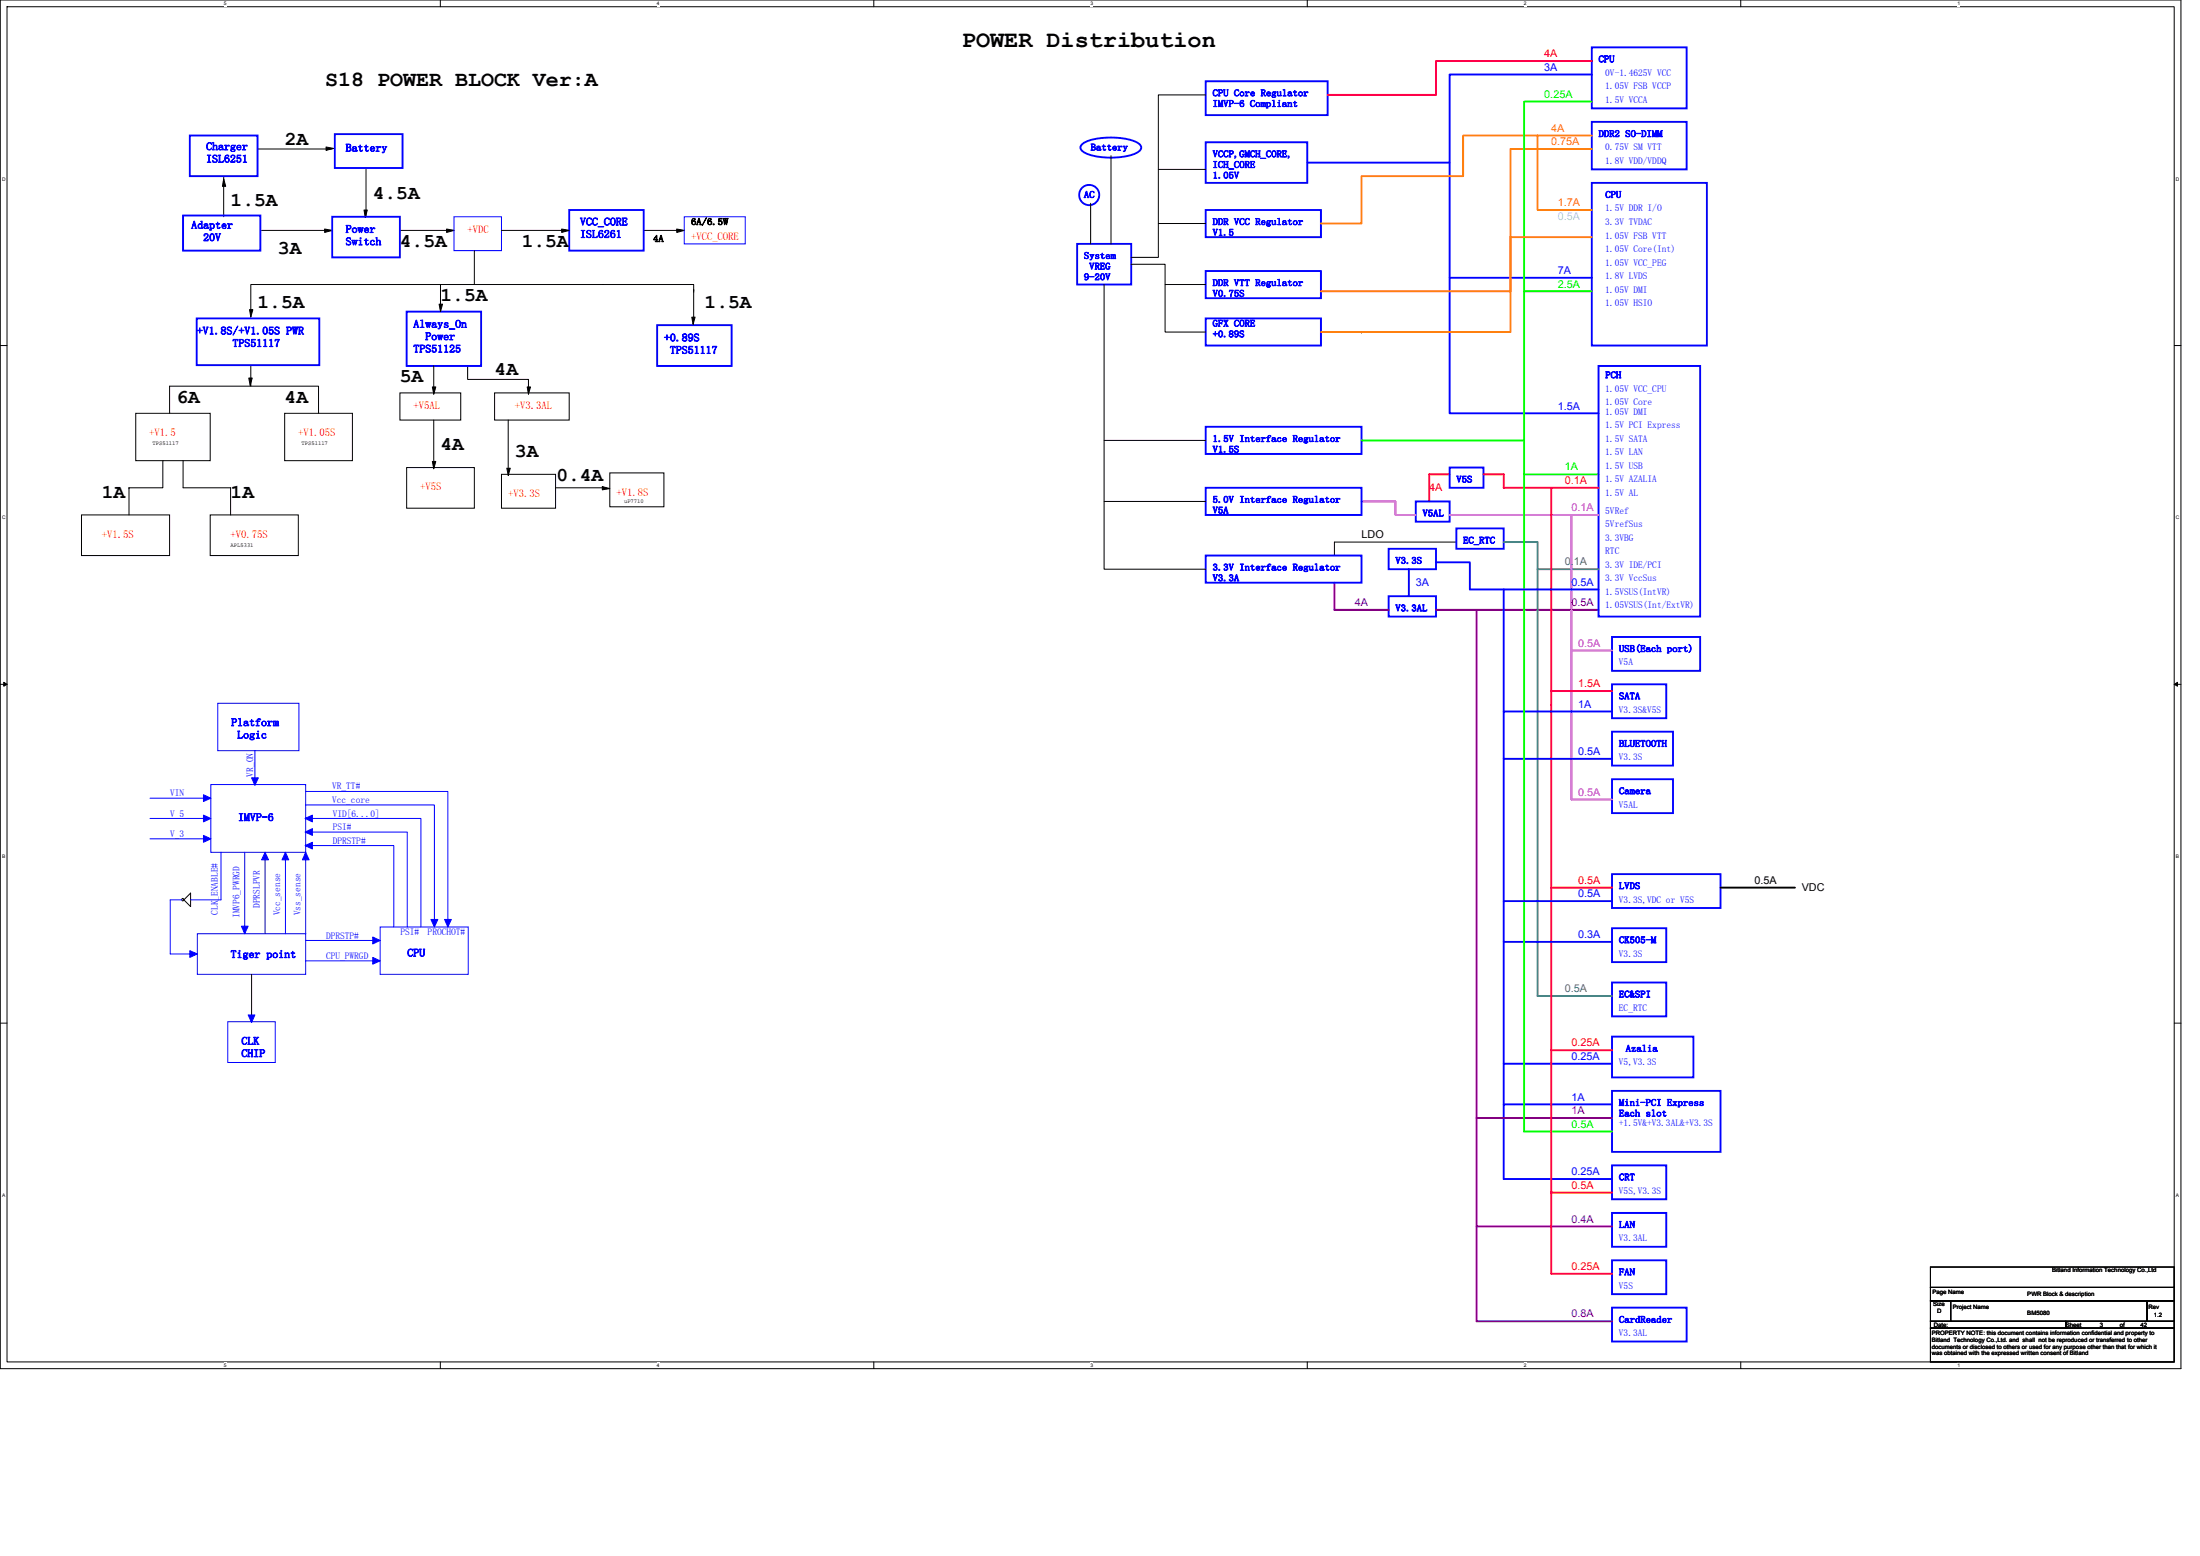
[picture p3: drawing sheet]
<svg xmlns="http://www.w3.org/2000/svg" width="297mm" height="210mm" viewBox="0 0 297 210" stroke-linecap="round" stroke-linejoin="round" font-family="sans-serif">
<path d="M0 0h294.5v184.7h-294.5zM.9 .9h292.7v182.9h-292.7z" fill="none" stroke="#000" stroke-width=".14"/>
<g fill="#fff">
<path d="M30.2 .1h.4v.7h-.4z"/>
<path d="M30.2 183.9h.4v.7h-.4z"/>
</g>
<path d="M59.5 0v.9M59.5 183.8v.9" fill="none" stroke="#000" stroke-width=".14"/>
<g fill="#fff">
<path d="M88.7 .1h.4v.7h-.4z"/>
<path d="M88.7 183.9h.4v.7h-.4z"/>
</g>
<path d="M118 0v.9M118 183.8v.9" fill="none" stroke="#000" stroke-width=".14"/>
<g fill="#fff">
<path d="M147.2 .1h.4v.7h-.4z"/>
<path d="M147.2 183.9h.4v.7h-.4z"/>
</g>
<path d="M176.5 0v.9M176.5 183.8v.9" fill="none" stroke="#000" stroke-width=".14"/>
<g fill="#fff">
<path d="M205.8 .1h.3v.7h-.3z"/>
<path d="M205.8 183.9h.3v.7h-.3z"/>
</g>
<path d="M235 0v.9M235 183.8v.9" fill="none" stroke="#000" stroke-width=".14"/>
<g fill="#fff">
<path d="M264.3 .1h.3v.7h-.3z"/>
<path d="M264.3 183.9h.3v.7h-.3z"/>
<path d="M.3 23.8h.4v.7h-.4z"/>
<path d="M293.8 23.8h.5v.7h-.5z"/>
<path d="M.3 69.5h.4v.7h-.4z"/>
<path d="M293.8 69.5h.5v.7h-.5z"/>
</g>
<path d="M0 46.6h.9M293.6 46.6h.9" fill="none" stroke="#000" stroke-width=".14"/>
<g fill="#fff">
<path d="M.3 115.2h.4v.8h-.4z"/>
<path d="M293.8 115.2h.4v.8h-.4z"/>
</g>
<path d="M0 92.4h.9M293.6 92.4h.9" fill="none" stroke="#000" stroke-width=".14"/>
<path d="M.5 92.1l.4 .3-.4 .2zM293.6 92.4l.4-.3v.5z" fill="#000" stroke="#000" stroke-width=".14"/>
<g fill="#fff">
<path d="M.3 160.9h.4v.8h-.4z"/>
<path d="M293.8 160.9h.4v.8h-.4z"/>
</g>
<g fill="none" stroke="#000" stroke-width=".14">
<path d="M162.8 12.8h-6.4v21.9h-3.7M30.2 23.8v5.5M34.8 20.1h10M35.3 31.1h9.5M49.4 22.9v6.4M54 31.1h7.3M59.5 38.4v2.7M64 33.8v4.6M67.7 31.1h9.2M86.9 31.1h5.5M93.7 39v.4M93.7 39.1v3.7"/>
<path d="M93.7 39.2v-.8h-59.8v3.7M147.3 27.4v5.5M149.1 38.4v38.4h13.7M150 21v11.9M152.7 35.7h4.6v2.7h5.5M156.4 22.9h6.4M156.4 30.2h6.4M157.3 38.4v6.4h5.5M18.3 55.8h10.1v6.4h-10.1zM33.9 49.4v2.7h-11v3.7M33.9 52.1h9.1v3.7M38.4 55.8h9.2v6.4h-9.2z"/>
<path d="M54 53h8.2v3.7h-8.2zM58.6 56.7v5.5M58.6 49.4v3.6M63.1 49.4v1.8h8.2v1.8M66.8 53h10.1v3.7h-10.1zM68.6 56.7v6.4M149.1 59.4h13.7M183.8 44.8h.1M11 69.5h11.9v5.5h-11.9zM17.4 65.8h.1M22 62.2v3.6h-4.6v3.7M24.7 62.2v3.6h6.4v3.7"/>
<path d="M28.4 69.5h11.9v5.5h-11.9zM54.9 63.1h9.1v5.5h-9.1zM67.7 64h7.3v4.6h-7.3zM75 65.8h6.4M82.3 63.8h7.3v4.6h-7.3zM149.1 67.7h13.7M196.6 73.2h-16.4v1.8M0 138.1h.9M24.6 121.3h.2v.1l-.1 .2-.1-.1zM24.8 121.4l.9-.9v1.8zM34 131.5v6.4M293.6 138.1h.9"/>
<path d="M260.6 171h33v2.7h-33zM260.6 173.7h33v1.9h-33zM260.6 179.2h33v4.6h-33zM260.6 175.6h2.8v2.7h-2.8zM260.6 178.3h18.3v.9h-18.3zM263.4 175.6h26.5v2.7h-26.5zM278.9 178.3h14.7v.9h-14.7zM289.9 175.6h3.7v2.7h-3.7z"/>
</g>
<g fill="none" stroke="#00f" stroke-width=".14">
<path d="M61.3 29.3h6.4v4.5h-6.4zM92.4 29.3h8.2v3.6h-8.2zM29.4 94.9h11v6.4h-11zM20.3 110.4h8.2M20.3 107.7h8.2M20.3 113.2h8.2M28.5 105.9h12.8v9.1h-12.8zM29.8 115v6.4h-4.1M33 115v11M34.4 101.3v4.6M38.5 115v11M41.3 114.1h11.9v11"/>
<path d="M41.3 106.8h19.2v18.3M41.3 115v11M41.3 112.3h13.7v12.8M41.3 110.4h15.5v14.7M41.3 108.6h17.3v16.5M24.6 121.4h-1.6v7.3h3.6M26.6 126h14.7v5.5h-14.7zM30.8 137.9h6.4v5.5h-6.4zM41.3 126.9h10M41.3 129.7h10M51.3 125.1h11.9v6.4h-11.9z"/>
</g>
<g fill="#00f" stroke="#00f" stroke-width=".14">
<path d="M27.5 112.7l1 .5-1 .5z" fill-rule="evenodd"/>
<path d="M34 105h.9l-.5 1z" fill-rule="evenodd"/>
<path d="M32.6 125h.9l-.5 1z" fill-rule="evenodd"/>
<path d="M50.3 126.4l1 .5-1 .5z" fill-rule="evenodd"/>
<path d="M27.5 110l1 .4-1 .5z" fill-rule="evenodd"/>
<path d="M60 124.1h.9l-.4 1z" fill-rule="evenodd"/>
<path d="M25.6 128.3l1 .4-1 .5z" fill-rule="evenodd"/>
<path d="M41.2 112.3l1-.5v.9z" fill-rule="evenodd"/>
<path d="M38.5 115l.5 1h-.9z" fill-rule="evenodd"/>
<path d="M27.5 107.3l1 .4-1 .5z" fill-rule="evenodd"/>
<path d="M41.3 115l.4 1h-.9z" fill-rule="evenodd"/>
<path d="M41.2 110.4l1-.4v.9z" fill-rule="evenodd"/>
<path d="M58.2 124.1h.9l-.5 1z" fill-rule="evenodd"/>
<path d="M50.3 129.2l1 .5-1 .4z" fill-rule="evenodd"/>
<path d="M41.2 114.1l1-.4v.9z" fill-rule="evenodd"/>
<path d="M35.8 115l.5 1h-1z" fill-rule="evenodd"/>
<path d="M33.5 137h.9l-.4 1z" fill-rule="evenodd"/>
</g>
<path d="M35.8 115v11" fill="none" stroke="#0000a0" stroke-width=".14"/>
<g fill="none" stroke="#00f" stroke-width=".25">
<path d="M25.6 18.3h9.2v5.5h-9.2zM45.2 18.1h9.2v4.6h-9.2zM146 19.6a3.5 3.5 0 0 1 2.2-.9 9.6 9.6 0 0 1 5.5 .6l.3 .3 .1 .3a1.74 1.74 0 0 1-1.5 1.1 9.6 9.6 0 0 1-6.3-.5l-.3-.3-.1-.3zM162.8 11h16.5v4.5h-16.5zM162.8 19.2h13.7v5.5h-13.7zM214.9 10.1h-19.2v11.8h-19.2M214.9 6.4h12.8v8.2h-12.8zM214.9 16.4h12.8v6.5h-12.8zM24.7 29.1h10.5v4.7h-10.5zM44.8 29.3h9.2v5.4h-9.2zM76.9 28.3h10v5.5h-10zM145.4 32.9h7.3v5.5h-7.3z"/>
<path d="M162.8 28.3h15.5v3.7h-15.5zM162.8 36.6h15.5v3.6h-15.5zM195.7 21.9v33.9h20.1M195.7 37.5h19.2M214.9 24.7h15.6v21.9h-15.6zM26.6 43h16.5v6.3h-16.5zM54.9 42.1h10.1v7.3h-10.1zM88.7 43.9h10.1v5.5h-10.1zM162.8 57.6h21v3.7h-21zM162.8 43h15.5v3.6h-15.5zM215.8 49.4h13.7v33.8h-13.7zM162.8 65.8h21v3.7h-21z"/>
<path d="M162.8 75h21v3.6h-21zM187.5 74.1h6.4v2.7h-6.4zM190.2 76.8v3.7M191.2 67.7h4.5v2.7h-4.5zM193.9 75.9h4.6v3.6h17.3M195.7 63.1h4.6v2.7h-4.6zM196.6 71.3h6.4v2.8h-6.4zM203 79.5v16.5M187.5 80.5h6.4v2.7h-6.4zM217.7 86h11.8v4.5h-11.8zM217.7 92.4h7.3v4.5h-7.3zM217.7 98.7h8.2v4.6h-8.2z"/>
<path d="M217.7 96h-14.7v6.4M217.7 118h14.6v4.5h-14.6zM217.7 105.2h8.2v4.5h-8.2zM217.7 102.4h-14.7v24.7h14.7M203 127.1v16.5M203 121.6h14.7M217.7 125.3h7.3v4.5h-7.3zM217.7 132.6h7.3v4.6h-7.3zM217.7 139.9h10.9v5.5h-10.9zM217.7 147.2h14.6v8.2h-14.6zM217.7 157.3h7.3v4.5h-7.3zM217.7 143.6h-14.7v5.4"/>
<path d="M217.7 149h-14.7v10.1h14.7M217.7 163.7h7.3v4.6h-7.3zM217.7 170.1h7.3v4.5h-7.3zM217.7 176.5h10v4.5h-10z"/>
<circle cx="147.1" cy="26.3" r="1.36"/>
</g>
<g fill="#000" stroke="#000" stroke-width=".14">
<path d="M30.2 24.1l.3 1h-.5z" fill-rule="evenodd"/>
<path d="M43.8 30.9l1 .2-1 .3z" fill-rule="evenodd"/>
<path d="M44 19.8l1 .2-1 .3z" fill-rule="evenodd"/>
<path d="M49.1 28.3h.5l-.3 1.1z" fill-rule="evenodd"/>
<path d="M60.3 30.9l1 .2-1 .3z" fill-rule="evenodd"/>
<path d="M75.8 30.9l1.1 .2-1.1 .3z" fill-rule="evenodd"/>
<path d="M91.4 30.9l1 .2-1 .3z" fill-rule="evenodd"/>
<path d="M33.6 51h.5l-.3 1z" fill-rule="evenodd"/>
<path d="M33.7 41.8h.4l-.2 1z" fill-rule="evenodd"/>
<path d="M58.4 52.2h.4l-.2 1z" fill-rule="evenodd"/>
<path d="M59.3 41h.5l-.3 1.1z" fill-rule="evenodd"/>
<path d="M71.2 52.2h.4l-.3 1z" fill-rule="evenodd"/>
<path d="M93.4 42.8h.4l-.2 1z" fill-rule="evenodd"/>
<path d="M58.4 62.3h.4l-.2 1z" fill-rule="evenodd"/>
<path d="M68.4 63.2h.5l-.3 1z" fill-rule="evenodd"/>
<path d="M81.3 65.7l1 .2-1 .2z" fill-rule="evenodd"/>
</g>
<path d="M183.8 67.7h4.6v1.8h2.8M195.7 69.5h16.5M212.2 69.5v18.3M212.2 69.5h3.6M212.2 87.8h5.5M212.2 87.8v20.1h5.5" fill="none" stroke="#f0f" stroke-width=".25"/>
<path d="M214.9 8.2h-21v4.6h-14.6M195.7 64h-2.7v3.7M200.3 64h2.7v1.8h12.8M209.4 65.8v54M209.4 93.3h8.3M217.7 119.8h-8.3v21.9M209.4 141.7v19.2M209.4 141.7h8.3M209.4 160.9v11h8.3M209.4 160.9h8.3" fill="none" stroke="#f00" stroke-width=".25"/>
<path d="M214.9 13.7h-9.1v25.6M214.9 39.3h-9.1v20.1h-22M205.8 59.4v4.6M205.8 64h10M205.8 64v88.7h11.9" fill="none" stroke="#0f0" stroke-width=".25"/>
<path d="M180.2 78.6v3.7h7.3M193.9 82.3h21.9M199.4 82.3v68.6h18.3M199.4 150.9v14.6M199.4 165.5v12.8h18.3M199.4 165.5h18.3" fill="none" stroke="#800080" stroke-width=".25"/>
<path d="M207.6 18.3v10h7.3M214.9 18.3h-17.4v5.5h-13.7v6.4h-5.5M214.9 32h-11v12.8h-25.6M214.9 20.1h-11v19.2h-25.6" fill="none" stroke="#ff8000" stroke-width=".25"/>
<path d="M203 73.2h4.6v3.6h8.2M207.6 76.8v57.6h10.1" fill="none" stroke="#408080" stroke-width=".25"/>
<path d="M232.3 119.8h10.1" fill="none" stroke="#000" stroke-width=".25"/>
<text font-size="3.2" x="129.9" y="6.3">POWER Distribution</text>
<text font-size="2.9" x="43.9" y="11.6">S18 POWER BLOCK Ver:A</text>
<g font-size="2.6">
<text x="38.4" y="19.6">2A</text>
<text x="31.1" y="27.8">1.5A</text>
<text x="50.3" y="26.9">4.5A</text>
<text x="37.5" y="34.2">3A</text>
<text x="54" y="33.3">4.5A</text>
<text x="70.4" y="33.3">1.5A</text>
<text x="34.8" y="41.5">1.5A</text>
<text x="59.5" y="40.6">1.5A</text>
<text x="95.1" y="41.5">1.5A</text>
<text x="54" y="51.6">5A</text>
<text x="66.8" y="50.7">4A</text>
<text x="23.8" y="54.3">6A</text>
<text x="38.4" y="54.3">4A</text>
<text x="59.5" y="60.7">4A</text>
<text x="69.5" y="61.7">3A</text>
<text x="75.1" y="64.9">0.4A</text>
<text x="13.8" y="67.1">1A</text>
<text x="31.1" y="67.1">1A</text>
</g>
<g font-size="1.5" fill="#f00">
<text x="208.5" y="7.7">4A</text>
<text x="63.1" y="31.4">+VDC</text>
<text x="93.3" y="32.3">+VCC_CORE</text>
<text x="20.1" y="58.8">+V1.5</text>
<text x="40.3" y="58.8">+V1.05S</text>
<text x="55.8" y="55.2">+V5AL</text>
<text x="69.5" y="55.2">+V3.3AL</text>
<text x="211.3" y="65.3">0.1A</text>
<text x="56.7" y="66.2">+V5S</text>
<text x="68.6" y="67.1">+V3.3S</text>
<text x="83.2" y="66.9">+V1.8S</text>
<text x="193" y="66.2">4A</text>
<text x="13.8" y="72.6">+V1.5S</text>
<text x="31.1" y="72.6">+V0.75S</text>
<text x="213.1" y="92.8">1.5A</text>
<text x="213.1" y="119.3">0.5A</text>
<text x="212.2" y="141.2">0.25A</text>
<text x="212.2" y="160.4">0.5A</text>
<text x="212.2" y="171.4">0.25A</text>
</g>
<g font-size="1.5" fill="#00f">
<text x="208.5" y="9.5">3A</text>
<text x="27.8" y="20.3">Charger</text>
<text x="27.8" y="21.9">ISL6251</text>
<text x="46.7" y="20.4">Battery</text>
<text x="25.8" y="30.9">Adapter</text>
<text x="27.4" y="32.5">20V</text>
<text x="46.7" y="31.4">Power</text>
<text x="46.7" y="33.1">Switch</text>
<text x="78.3" y="30.4">VCC_CORE</text>
<text x="78.3" y="32.1">ISL6261</text>
<text x="210.4" y="37">7A</text>
<text x="26.6" y="45.1">+V1.8S/+V1.05S PWR</text>
<text x="31.4" y="46.8">TPS51117</text>
<text x="55.8" y="44.2">Always_On</text>
<text x="55.8" y="47.6">TPS51125</text>
<text x="57.4" y="45.9">Power</text>
<text x="89.6" y="46.1">+0.89S</text>
<text x="90.4" y="47.7">TPS51117</text>
<text x="210.4" y="55.3">1.5A</text>
<text x="191.2" y="79">3A</text>
<text x="212.2" y="79">0.5A</text>
<text x="213.1" y="95.5">1A</text>
<text x="31.2" y="98">Platform</text>
<text x="32" y="99.7">Logic</text>
<text x="213.1" y="101.9">0.5A</text>
<text x="32.1" y="110.8">IMVP-6</text>
<text x="213.1" y="121.1">0.5A</text>
<text x="31.1" y="129.3">Tiger point</text>
<text x="55" y="129.1">CPU</text>
<text x="213.1" y="126.6">0.3A</text>
<text x="32.6" y="141">CLK</text>
<text x="32.6" y="142.6">CHIP</text>
<text x="212.2" y="143">0.25A</text>
<text x="212.2" y="148.5">1A</text>
<text x="212.2" y="158.6">0.25A</text>
</g>
<g font-size="1.5" fill="#0f0">
<text x="208.5" y="13.2">0.25A</text>
<text x="210.4" y="38.8">2.5A</text>
<text x="211.3" y="63.5">1A</text>
<text x="212.2" y="152.2">0.5A</text>
</g>
<g font-size="1.5" fill="#ff8000">
<text x="209.4" y="17.8">4A</text>
<text x="209.4" y="19.6">0.75A</text>
<text x="210.4" y="27.8">1.7A</text>
</g>
<text font-size="1.5" fill="#80ffff" x="210.4" y="29.7">0.5A</text>
<g font-size="1.5" fill="#f0f">
<text x="212.2" y="69">0.1A</text>
<text x="213.1" y="87.3">0.5A</text>
<text x="213.1" y="107.4">0.5A</text>
</g>
<g font-size="1.5">
<text x="183.8" y="72.6">LDO</text>
<text x="236.9" y="119.3">0.5A</text>
<text x="243.3" y="120.2">VDC</text>
</g>
<g font-size="1.5" fill="#408080">
<text x="211.3" y="76.3">0.1A</text>
<text x="211.3" y="133.9">0.5A</text>
</g>
<g font-size="1.5" fill="#800080">
<text x="182.9" y="81.8">4A</text>
<text x="212.2" y="81.8">0.5A</text>
<text x="212.2" y="150.3">1A</text>
<text x="212.2" y="165">0.4A</text>
<text x="212.2" y="177.8">0.8A</text>
</g>
<g font-size="1.3" fill="#00f">
<text x="215.8" y="8.4">CPU</text>
<text x="216.7" y="10.2">0V-1.4625V VCC</text>
<text x="163.7" y="13">CPU Core Regulator</text>
<text x="163.7" y="14.4">IMVP-6 Compliant</text>
<text x="216.7" y="12.1">1.05V FSB VCCP</text>
<text x="216.7" y="13.9">1.5V VCCA</text>
<text x="147.3" y="20.3">Battery</text>
<text x="163.7" y="21.2">VCCP,GMCH_CORE,</text>
<text x="163.7" y="22.6">ICH_CORE</text>
<text x="215.8" y="18.5">DDR2 SO-DIMM</text>
<text x="216.7" y="20.3">0.75V SM VTT</text>
<text x="216.7" y="22.1">1.8V VDD/VDDQ</text>
<text x="146.3" y="26.7">AC</text>
<text x="163.7" y="24.1">1.05V</text>
<text x="216.7" y="26.7">CPU</text>
<text x="216.7" y="28.5">1.5V DDR I/O</text>
<text x="146.3" y="34.9">System</text>
<text x="163.7" y="30.4">DDR VCC Regulator</text>
<text x="163.7" y="31.8">V1.5</text>
<text x="216.7" y="34">1.05V Core(Int)</text>
<text x="216.7" y="30.4">3.3V TVDAC</text>
<text x="216.7" y="32.2">1.05V FSB VTT</text>
<text x="216.7" y="35.8">1.05V VCC_PEG</text>
<text x="146.3" y="37.8">9-20V</text>
<text x="147.1" y="36.4">VREG</text>
<text x="163.7" y="38.6">DDR VTT Regulator</text>
<text x="163.7" y="40">V0.75S</text>
<text x="216.7" y="37.7">1.8V LVDS</text>
<text x="216.7" y="39.5">1.05V DMI</text>
<text x="216.7" y="41.3">1.05V HSIO</text>
<text x="163.7" y="44.1">GFX CORE</text>
<text x="163.7" y="45.5">+0.89S</text>
<text x="216.7" y="51">PCH</text>
<text x="216.7" y="52.9">1.05V VCC_CPU</text>
<text x="163.7" y="59.6">1.5V Interface Regulator</text>
<text x="216.7" y="59.6">1.5V SATA</text>
<text x="216.7" y="57.8">1.5V PCI Express</text>
<text x="216.7" y="54.7">1.05V Core</text>
<text x="216.7" y="56">1.05V DMI</text>
<text x="163.7" y="61.1">V1.5S</text>
<text x="196.6" y="65.1">V5S</text>
<text x="216.7" y="61.4">1.5V LAN</text>
<text x="216.7" y="63.3">1.5V USB</text>
<text x="216.7" y="65.1">1.5V AZALIA</text>
<text x="163.7" y="67.8">5.0V Interface Regulator</text>
<text x="163.7" y="69.3">V5A</text>
<text x="192.1" y="69.7">V5AL</text>
<text x="216.7" y="71.1">5VrefSus</text>
<text x="216.7" y="69.3">5VRef</text>
<text x="216.7" y="66.9">1.5V AL</text>
<text x="163.7" y="77">3.3V Interface Regulator</text>
<text x="188.4" y="76.1">V3.3S</text>
<text x="197.5" y="73.3">EC_RTC</text>
<text x="216.7" y="76.6">3.3V IDE/PCI</text>
<text x="216.7" y="74.8">RTC</text>
<text x="216.7" y="73">3.3VBG</text>
<text x="163.7" y="78.4">V3.3A</text>
<text x="188.4" y="82.5">V3.3AL</text>
<text x="216.7" y="82.1">1.05VSUS(Int/ExtVR)</text>
<text x="216.7" y="80.3">1.5VSUS(IntVR)</text>
<text x="216.7" y="78.5">3.3V VccSus</text>
<text x="218.6" y="88">USB(Each port)</text>
<text x="218.6" y="89.8">V5A</text>
<text x="218.6" y="94.4">SATA</text>
<text x="218.6" y="100.8">BLUETOOTH</text>
<text x="218.6" y="96.2">V3.3S&amp;V5S</text>
<text x="23" y="107.4">VIN</text>
<text x="34.2" y="104.8" transform="rotate(-90 34.2 104.8)">VR_ON</text>
<text x="44.8" y="106.5">VR_TT#</text>
<text x="218.6" y="102.6">V3.3S</text>
<text x="218.6" y="107.2">Camera</text>
<text x="23" y="112.9">V_3</text>
<text x="23" y="110.2">V_5</text>
<text x="44.8" y="108.4">Vcc_core</text>
<text x="44.9" y="110.3">VID[6...0]</text>
<text x="44.9" y="112">PSI#</text>
<text x="44.9" y="113.9">DPRSTP#</text>
<text x="218.6" y="109">V5AL</text>
<text x="218.6" y="120">LVDS</text>
<text x="29.4" y="123.4" transform="rotate(-90 29.4 123.4)">CLK_ENABLE#</text>
<text x="32.3" y="123.9" transform="rotate(-90 32.3 123.9)">IMVP6_PWRGD</text>
<text x="35.1" y="122.5" transform="rotate(-90 35.1 122.5)">DPRSLPVR</text>
<text x="37.8" y="123.5" transform="rotate(-90 37.8 123.5)">Vcc_sense</text>
<text x="40.6" y="123.5" transform="rotate(-90 40.6 123.5)">Vss_sense</text>
<text x="218.6" y="121.8">V3.3S,VDC or V5S</text>
<text x="44" y="126.7">DPRSTP#</text>
<text x="44" y="129.4">CPU_PWRGD</text>
<text x="54.1" y="126.2">PSI#</text>
<text x="57.7" y="126.2">PROCHOT#</text>
<text x="218.6" y="127.3">CK505-M</text>
<text x="218.6" y="129.1">V3.3S</text>
<text x="218.6" y="134.6">EC&amp;SPI</text>
<text x="218.6" y="136.4">EC_RTC</text>
<text x="218.6" y="143.7">V5,V3.3S</text>
<text x="219.5" y="141.9">Azalia</text>
<text x="218.6" y="149.2">Mini-PCI Express</text>
<text x="218.6" y="150.7">Each slot</text>
<text x="218.6" y="152">+1.5V&amp;+V3.3AL&amp;+V3.3S</text>
<text x="218.6" y="159.3">CRT</text>
<text x="218.6" y="161.1">V5S,V3.3S</text>
<text x="218.6" y="165.7">LAN</text>
<text x="218.6" y="167.5">V3.3AL</text>
<text x="218.6" y="172.1">FAN</text>
<text x="218.6" y="173.9">V5S</text>
<text x="218.6" y="178.5">CardReader</text>
<text x="218.6" y="180.3">V3.3AL</text>
</g>
<g font-size="1.3">
<text x="88.2" y="32.6">4A</text>
<text x="93.3" y="30.4">6A/6.5W</text>
</g>
<g font-size=".8">
<text x="20.6" y="60.1">TPS51117</text>
<text x="40.7" y="60.1">TPS51117</text>
<text x="84.3" y="67.8">uP7710</text>
<text x="31.1" y="73.8">APL5331</text>
<text x="277.1" y="171.7">Bitland Information Technology Co.,Ltd</text>
<text x="260.9" y="174.6">Page Name</text>
<text x="261" y="176.3">Size</text>
<text x="261.1" y="179">Date:</text>
<text x="261.6" y="177.2">D</text>
<text x="263.6" y="176.6">Project Name</text>
<text x="273.7" y="177.5">BM5080</text>
<text x="273.7" y="174.9">PWR Block &amp; description</text>
<text x="278.9" y="179">Sheet</text>
<text x="283.5" y="179">3</text>
<text x="286.2" y="179">of</text>
<text x="289" y="179">42</text>
<text x="290.1" y="176.6">Rev</text>
<text x="290.8" y="177.7">1.2</text>
<text x="260.8" y="180.1">PROPERTY NOTE: this document contains information confidential and property to</text>
<text x="260.8" y="181.1">Bitland Technology Co.,Ltd. and shall not be reproduced or transferred to other</text>
<text x="260.8" y="182">documents or disclosed to others or used for any purpose other than that for which it</text>
<text x="260.8" y="182.9">was obtained with the expressed written consent of Bitland</text>
</g>
<g font-size=".7">
<text x="30.2" y=".7">5</text>
<text x="88.7" y=".7">4</text>
<text x="147.2" y=".7">3</text>
<text x="205.8" y=".7">2</text>
<text x="264.3" y=".7">1</text>
<text x=".3" y="24.4">D</text>
<text x="293.8" y="24.4">D</text>
<text x=".3" y="70.1">C</text>
<text x="293.8" y="70.1">C</text>
<text x=".3" y="115.8">B</text>
<text x="293.8" y="115.8">B</text>
<text x=".3" y="161.5">A</text>
<text x="293.8" y="161.5">A</text>
<text x="30.2" y="184.5">5</text>
<text x="88.7" y="184.5">4</text>
<text x="147.2" y="184.5">3</text>
<text x="205.8" y="184.5">2</text>
<text x="264.3" y="184.5">1</text>
</g>
</svg>
